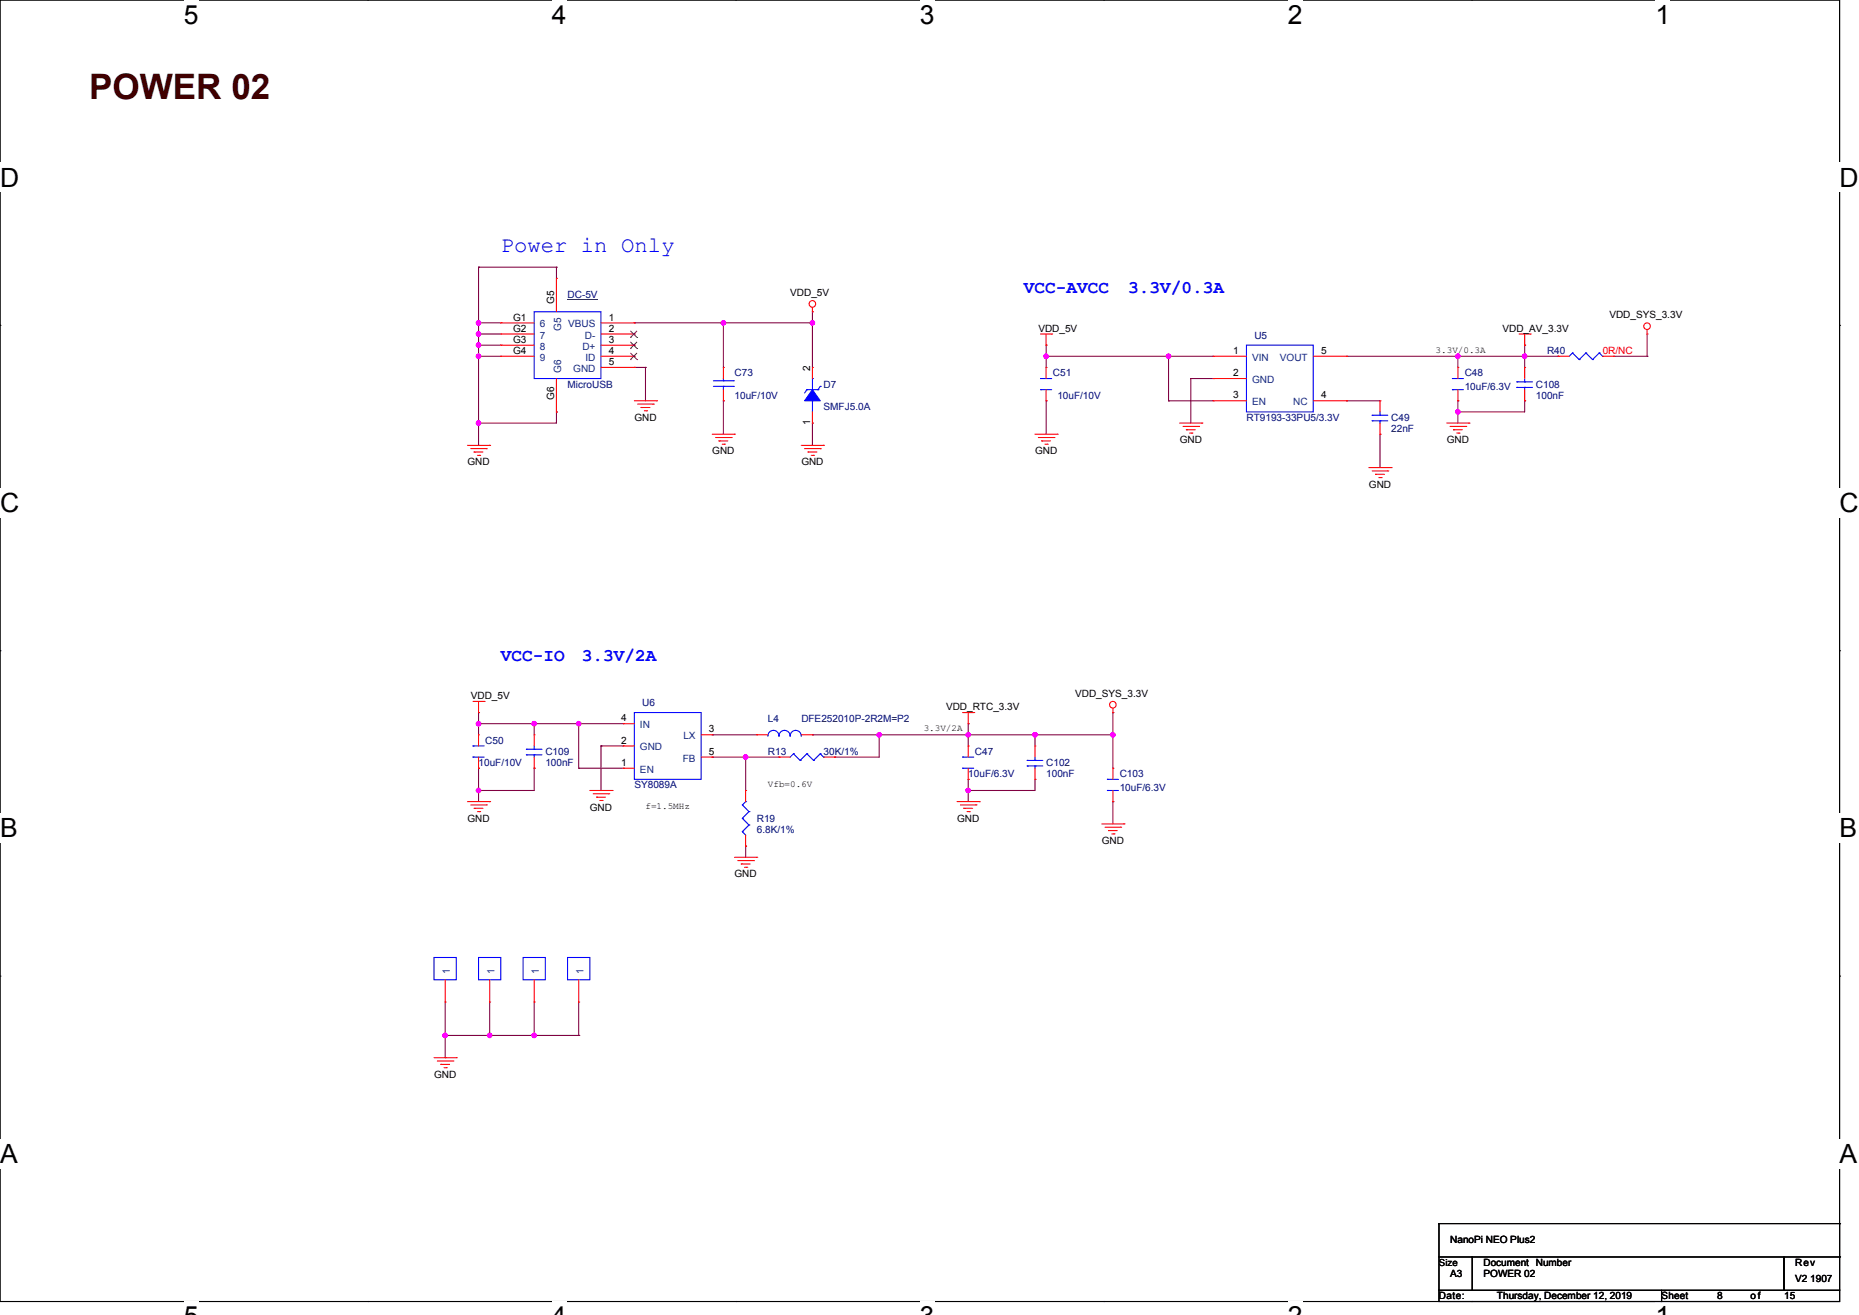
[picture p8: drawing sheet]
<svg xmlns="http://www.w3.org/2000/svg" width="297mm" height="210mm" viewBox="0 0 297 210" stroke-linecap="round" stroke-linejoin="round" font-family="sans-serif">
<path d="M0 0h293.9v207.8h-293.9z" fill="none" stroke="#000" stroke-width=".17"/>
<g fill="#fff">
<path d="M29.4 0h2.3v4.7h-2.3z"/>
<path d="M29.4 207.8h2.3v2.2h-2.3z"/>
</g>
<path d="M58.8 0h.1M58.8 207.8h.1" fill="none" stroke="#000" stroke-width=".17"/>
<g fill="#fff">
<path d="M88.2 0h2.3v4.7h-2.3z"/>
<path d="M88.2 207.8h2.3v2.2h-2.3z"/>
</g>
<path d="M117.6 0h.1M117.6 207.8h.1" fill="none" stroke="#000" stroke-width=".17"/>
<g fill="#fff">
<path d="M146.9 0h2.4v4.7h-2.4z"/>
<path d="M146.9 207.8h2.4v2.2h-2.4z"/>
</g>
<path d="M176.3 0h.1M176.3 207.8h.1" fill="none" stroke="#000" stroke-width=".17"/>
<g fill="#fff">
<path d="M205.7 0h2.4v4.7h-2.4z"/>
<path d="M205.7 207.8h2.4v2.2h-2.4z"/>
</g>
<path d="M235.1 0h.1M235.1 207.8h.1" fill="none" stroke="#000" stroke-width=".17"/>
<g fill="#fff">
<path d="M264.5 0h2.4v4.7h-2.4z"/>
<path d="M264.5 207.8h2.4v2.2h-2.4z"/>
<path d="M0 26h3.1v4.7h-3.1z"/>
<path d="M293.9 26h3.1v4.7h-3.1z"/>
<path d="M0 77.9h3.1v4.8h-3.1z"/>
<path d="M293.9 77.9h3.1v4.8h-3.1z"/>
</g>
<path d="M0 52h.1M293.9 52h.1" fill="none" stroke="#000" stroke-width=".17"/>
<g fill="#fff">
<path d="M0 129.9h2.8v4.7h-2.8z"/>
<path d="M293.9 129.9h2.8v4.7h-2.8z"/>
</g>
<path d="M0 103.9h.1M293.9 103.9h.1" fill="none" stroke="#000" stroke-width=".17"/>
<g fill="#fff">
<path d="M0 181.9h2.8v4.7h-2.8z"/>
<path d="M293.9 181.9h2.8v4.7h-2.8z"/>
</g>
<g fill="none" stroke="#000" stroke-width=".17">
<path d="M0 155.9h.1M293.9 155.9h.1M229.9 195.4h.1M229.9 195.4v5.3M229.9 195.4h64M293.9 195.4h.1M293.9 195.4v5.3M229.9 200.7h5.3v5.4h-5.3zM229.9 206.1h35.6v1.7h-35.6zM235.2 200.7h49.8v5.4h-49.8zM265.5 206.1h28.4v1.7h-28.4zM285 200.7h8.9v5.4h-8.9z"/>
<path d="M293.9 200.7h.1"/>
</g>
<g fill="none" stroke="#800040" stroke-width=".17">
<path d="M76.5 51.6h.1M76.5 53.3h.1M76.5 55.1h.1M76.5 56.9h.1M76.5 42.7h.1M76.5 51.6h3.5M76.5 42.7v28.4M76.5 53.3h3.5M76.5 55.1h3.5M76.5 56.9h3.5M76.5 42.7h12.4M88.9 42.7h.1"/>
<path d="M88.9 42.7v1.7M101.3 58.7h.1M101.3 51.6h.1M101.3 51.6h28.5M101.3 58.7h1.8M103.1 58.7h.1M103.1 58.7v5.3M115.6 51.6h.1M115.6 51.6v7.1M129.8 51.6h.1M129.8 49.8h.1M129.8 49.8v8.9"/>
<path d="M167.1 56.9h.1M167.1 55.1h.1M167.1 56.9h26.7M167.1 55.1v3.6M186.7 56.9h.1M186.7 56.9v7.1M215.1 56.9h.1M215.1 56.9h33.8M232.9 56.9h.1M232.9 56.9v1.8M243.6 56.9h.1M243.6 55.1h.1"/>
<path d="M243.6 55.1v3.6M248.9 56.9h.1M257.8 56.9h.1M257.8 56.9h5.3M263.1 56.9h.1M263.1 53.3v3.6M76.5 67.6h.1M88.9 65.8h.1M88.9 65.8v1.8h-12.4M115.6 64h.1M115.6 64v5.3M129.8 67.6h.1"/>
<path d="M129.8 67.6v3.5M167.1 64h.1M167.1 64v5.3M186.7 64h.1M186.7 64h7.1M190.2 60.5h.1M190.2 60.5v7.1M190.2 60.5h3.6M215.1 64h.1M215.1 64h5.4M220.5 69.3h.1M220.5 69.3v5.4"/>
<path d="M232.9 65.8h.1M232.9 64h.1M232.9 64v3.6M243.6 64h.1M243.6 64v1.8h-10.7M76.5 113.8h.1M76.5 115.6h.1M76.5 113.8v3.5M76.5 115.6h23.1M85.3 115.6h.1M85.3 115.6v1.7M92.5 115.6h.1"/>
<path d="M92.5 115.6v7.1M96 119.1h.1M96 119.1v7.1M96 119.1h3.6M113.8 117.3h.1M113.8 117.3h7.1M129.8 117.3h.1M129.8 117.3h48M140.5 117.3h.1M140.5 117.3v3.6h-7.2M154.7 117.3h.1M154.7 115.6h.1"/>
<path d="M154.7 115.6v3.5M165.4 117.3h.1M165.4 117.3v1.8M177.8 117.3h.1M177.8 113.8h.1M177.8 113.8v8.9M76.5 126.2h.1M76.5 122.7h.1M76.5 122.7v5.3M85.3 122.7h.1M85.3 122.7v3.5h-8.8M92.5 122.7h.1"/>
<path d="M92.5 122.7h7.1M113.8 120.9h.1M113.8 120.9h10.7M119.1 120.9h.1M119.1 135.1h.1M119.1 120.9v5.3M119.1 135.1v1.8M133.3 120.9h.1M154.7 126.2h.1M154.7 124.5h.1M154.7 124.5v3.5M165.4 124.5h.1"/>
<path d="M165.4 124.5v1.7h-10.7M177.8 128h.1M177.8 128v3.6M71.1 165.4h.1M71.1 168.9h.1M71.1 160v8.9M71.1 165.4h21.4M78.2 165.4h.1M78.2 160v5.4M85.3 165.4h.1M85.3 160v5.4M92.5 165.4h.1"/>
<path d="M92.5 160v5.4"/>
</g>
<g fill="#f0f" stroke="#f0f" stroke-width=".17">
<circle cx="76.4" cy="53.3" r=".35"/>
<circle cx="76.4" cy="51.6" r=".35"/>
<circle cx="76.4" cy="55.1" r=".35"/>
<circle cx="76.4" cy="67.6" r=".35"/>
<circle cx="76.4" cy="56.9" r=".35"/>
<circle cx="115.6" cy="51.6" r=".35"/>
<circle cx="129.8" cy="51.6" r=".35"/>
<circle cx="165.3" cy="117.3" r=".35"/>
<circle cx="154.7" cy="126.2" r=".35"/>
<circle cx="186.7" cy="56.9" r=".35"/>
<circle cx="167.1" cy="56.9" r=".35"/>
<circle cx="232.9" cy="65.8" r=".35"/>
<circle cx="154.7" cy="117.3" r=".35"/>
<circle cx="140.5" cy="117.3" r=".35"/>
<circle cx="119.1" cy="120.9" r=".35"/>
<circle cx="92.5" cy="115.6" r=".35"/>
<circle cx="85.3" cy="115.6" r=".35"/>
<circle cx="76.4" cy="115.6" r=".35"/>
<circle cx="76.4" cy="126.2" r=".35"/>
<circle cx="177.8" cy="117.3" r=".35"/>
<circle cx="243.6" cy="56.9" r=".35"/>
<circle cx="232.9" cy="56.9" r=".35"/>
<circle cx="71.1" cy="165.3" r=".35"/>
<circle cx="78.2" cy="165.3" r=".35"/>
<circle cx="85.3" cy="165.3" r=".35"/>
</g>
<g fill="none" stroke="#f00" stroke-width=".17">
<path d="M80 51.6h.1M80 53.3h.1M80 55.1h.1M80 56.9h.1M80 53.3h5.3M80 56.9h5.3M80 51.6h5.3M80 55.1h5.3M88.9 44.4h.1M88.9 44.4v5.4M96 53.3h5.3M96 56.9h5.3"/>
<path d="M96 51.6h5.3M96 55.1h5.3M96 58.7h5.3M101.3 51.6h.1M101.3 53.3h.1M101.3 55.1h.1M101.3 56.9h.1M101.3 58.7h.1M115.6 58.7h.1M115.6 58.7v1.8M129.8 49.8h.1M129.8 58.7h.1"/>
<path d="M129.8 49.1v.7M129.8 58.7v1.8M166.2 53.3h1.8M167.1 55.1h.1M167.1 58.7h.1M167.1 53.3v1.8M167.1 58.7v1.8M168 53.3h.1M193.8 56.9h.1M193.8 56.9h5.3M209.8 56.9h5.3M215.1 56.9h.1"/>
<path d="M232.9 58.7h.1M232.9 58.7v1.8M242.7 53.3h1.8M243.6 55.1h.1M243.6 58.7h.1M243.6 53.3v1.8M243.6 58.7v1.8M244.5 53.3h.1M248.9 56.9h.1M248.9 56.9h1.8M256 56.9h1.8M257.8 56.9h.1"/>
<path d="M263.1 53.3h.1M263.1 52.6v.7M74.7 71.1h3.5M75.2 71.6h2.5M75.7 72.2h.1M75.7 72.2h1.5M76.3 72.7h.3M76.6 72.7h.1M77.7 71.6h.1M78.2 71.1h.1M88.9 65.8h.1M88.9 60.5v5.3"/>
<path d="M101.3 64h3.6M101.9 64.5h2.5M102.4 65.1h.1M102.4 65.1h1.4M102.9 65.6h.4M103.3 65.6h.1M104.4 64.5h.1M104.9 64h.1M113.8 69.3h3.5M114.3 69.9h2.5M114.9 70.4h.1M114.9 70.4h1.4"/>
<path d="M115.4 70.9h.3M115.6 64h.1M115.6 62.2v1.8M115.7 70.9h.1M116.8 69.9h.1M117.3 69.3h.1M128 71.1h3.6M128.5 71.6h2.5M129.1 72.2h.1M129.1 72.2h1.4M129.6 72.7h.4M129.8 67.6h.1"/>
<path d="M129.8 65.8v1.8M130 72.7h.1M131 71.6h.1M131.6 71.1h.1M165.4 69.3h3.5M165.9 69.9h2.5M166.4 70.4h.1M166.4 70.4h1.4M167 70.9h.3M167.1 64h.1M167.1 62.2v1.8M167.3 70.9h.1"/>
<path d="M168.4 69.9h.1M168.9 69.3h.1M188.5 67.6h3.5M189 68.1h2.5M189.5 68.6h.1M189.5 68.6h1.5M190.1 69.2h.3M190.4 69.2h.1M191.5 68.1h.1M192 67.6h.1M193.8 60.5h.1M193.8 64h.1"/>
<path d="M193.8 64h5.3M193.8 60.5h5.3M209.8 64h5.3M215.1 64h.1M218.7 74.7h3.5M219.2 75.2h2.5M219.8 75.7h.1M219.8 75.7h1.4M220.3 76.3h.4M220.5 69.3h.1M220.5 64h.1M220.5 64v1.8"/>
<path d="M220.5 67.6v1.7M220.7 76.3h.1M221.7 75.2h.1M222.2 74.7h.1M231.1 67.6h3.6M231.7 68.1h2.5M232.2 68.6h.1M232.2 68.6h1.4M232.7 69.2h.4M232.9 64h.1M232.9 62.2v1.8M233.1 69.2h.1"/>
<path d="M234.2 68.1h.1M234.7 67.6h.1M243.6 64h.1M243.6 62.2v1.8M75.6 112h1.7M76.5 113.8h.1M76.5 117.3h.1M76.5 112v1.8M76.5 117.3v1.8M77.3 112h.1M85.3 117.3h.1M85.3 117.3v1.8"/>
<path d="M99.6 119.1h.1M99.6 115.6h.1M99.6 119.1h1.7M99.6 115.6h1.7M112 117.3h1.8M113.8 117.3h.1M120.9 117.3h.1M120.9 117.3h1.8M128 117.3h1.8M129.8 117.3h.1M153.8 113.8h1.8M154.7 115.6h.1"/>
<path d="M154.7 119.1h.1M154.7 113.8v1.8M154.7 119.1v1.8M155.6 113.8h.1M165.4 119.1h.1M165.4 119.1v1.8M177.8 113.8h.1M177.8 113.1v.7M74.7 128h3.5M75.2 128.5h2.5M75.7 129.1h.1M75.7 129.1h1.5"/>
<path d="M76.3 129.6h.3M76.5 122.7h.1M76.5 120.9v1.8M76.6 129.6h.1M77.7 128.5h.1M78.2 128h.1M85.3 122.7h.1M85.3 120.9v1.8M94.2 126.2h3.6M94.8 126.8h2.5M95.3 127.3h.1M95.3 127.3h1.4"/>
<path d="M95.8 127.8h.4M96.2 127.8h.1M97.3 126.8h.1M97.8 126.2h.1M99.6 122.7h.1M99.6 122.7h1.7M112 120.9h1.8M113.8 120.9h.1M117.3 136.9h3.6M117.9 137.4h2.5M118.4 138h.1M118.4 138h1.4"/>
<path d="M118.9 138.5h.4M119.1 135.1h.1M119.1 126.2h.1M119.1 126.2v1.8M119.1 133.3v1.8M119.3 138.5h.1M120.4 137.4h.1M120.9 136.9h.1M124.5 120.9h.1M124.5 120.9h1.7M131.6 120.9h1.7M133.3 120.9h.1"/>
<path d="M152.9 128h3.6M153.4 128.5h2.5M154 129.1h.1M154 129.1h1.4M154.5 129.6h.4M154.7 124.5h.1M154.7 122.7v1.8M154.9 129.6h.1M155.9 128.5h.1M156.5 128h.1M165.4 124.5h.1M165.4 122.7v1.8"/>
<path d="M176 131.6h3.6M176.6 132.1h2.4M177.1 132.6h.1M177.1 132.6h1.4M177.6 133.2h.4M177.8 122.7h.1M177.8 128h.1M177.8 122.7v1.8M177.8 126.2v1.8M178 133.2h.1M179 132.1h.1M179.6 131.6h.1"/>
<path d="M71.1 156.5v3.5M78.2 156.5v3.5M85.3 156.5v3.5M92.5 156.5v3.5M69.3 168.9h3.6M69.9 169.4h2.5M70.4 170h.1M70.4 170h1.4M70.9 170.5h.4M71.1 160h.1M71.3 170.5h.1M72.4 169.4h.1"/>
<path d="M72.9 168.9h.1M78.2 160h.1M85.3 160h.1M92.5 160h.1"/>
<circle cx="129.8" cy="48.5" r=".53"/>
<circle cx="263.1" cy="52.1" r=".53"/>
<circle cx="177.8" cy="112.5" r=".53"/>
</g>
<g fill="none" stroke="#00f" stroke-width=".17">
<path d="M85.3 49.8h10.7v10.7h-10.7zM199.1 55.1h10.7v10.7h-10.7zM251.2 56.4h.1M251.2 56.4l-.5 .5M251.2 56.4l1.1 1M252.3 57.4h.1M253.4 56.4h.1M253.4 56.4l-1.1 1M253.4 56.4l1 1M254.4 57.4h.1M255.5 56.4h.1M255.5 56.4l-1.1 1"/>
<path d="M255.5 56.4l.5 .5M256 56.9h.1M114 61.7h3.2M114 60.8h3.2M115.6 60.8h.1M115.6 61.7h.1M115.6 60.5v.3M115.6 61.7v.5M117.2 61.7h.1M117.2 60.8h.1M128.9 62.2h.1M128.9 62.2h1.8"/>
<path d="M128.9 62.2l-.4 .6M129.8 64h.1M129.8 60.5h.1M129.8 60.5v1.7M129.8 64v1.8M130.7 62.2h.1M131 61.7h.1M131 61.7l-.3 .5M166.2 60.5h.1M166.2 62.2h.1M166.2 60.5h1.8M166.2 62.2h1.8"/>
<path d="M219.2 66.3h.1M219.2 67.2h.1M219.2 66.3h2.5M219.2 67.2h2.5M220.5 67.2h.1M220.5 66.3h.1M220.5 65.8v.5M220.5 67.2v.4M232 60.5h.1M232 62.2h.1M232 60.5h1.8M232 62.2h1.8"/>
<path d="M242.3 61h.1M242.3 61.9h.1M242.3 61h2.5M242.3 61.9h2.5M243.6 61.9h.1M243.6 61h.1M243.6 60.5v.5M243.6 61.9v.3M75.6 119.1h.1M75.6 119.1h1.7M84.1 119.7h.1M84.1 119.7h2.5"/>
<path d="M85.3 119.7h.1M85.3 119.1v.6M101.3 113.8h10.7v10.7h-10.7zM122.7 117.5a.88 .88 0 0 1 .9-.9 .88 .88 0 0 1 .8 .9h.1a.88 .88 0 0 1 .9-.9h-.1a.88 .88 0 0 1 .9 .9M126.2 117.5a.88 .88 0 0 1 .9-.9 .88 .88 0 0 1 .9 .9M75.6 120.9h.1M75.6 120.9h1.7M84.1 120.5h.1M84.1 120.5h2.5M85.3 120.5h.1M85.3 120.5v.4M118.6 132.8h.1"/>
<path d="M118.6 130.7h.1M118.6 128.5h.1M118.6 132.8l.5 .5M118.6 130.7l1.1 1.1M118.6 128.5l1.1 1.1M119.1 128h.1M119.1 128l-.5 .5M119.7 131.8h.1M119.7 129.6h.1M119.7 131.8l-1.1 1M119.7 129.6l-1.1 1.1M126.8 120.4h.1"/>
<path d="M126.8 120.4l-.6 .5M126.8 120.4l1 1M127.8 121.4h.1M128.9 120.4h.1M128.9 120.4l-1.1 1M128.9 120.4l1.1 1M130 121.4h.1M131 120.4h.1M131 120.4l-1 1M131 120.4l.6 .5M131.6 120.9h.1M153.8 120.9h.1"/>
<path d="M153.8 122.7h.1M153.8 120.9h1.8M153.8 122.7h1.8M164.1 121.4h.1M164.1 122.3h.1M164.1 121.4h2.5M164.1 122.3h2.5M165.4 122.3h.1M165.4 121.4h.1M165.4 120.9v.5M165.4 122.3v.4M176.9 124.5h.1"/>
<path d="M176.9 126.2h.1M176.9 124.5h1.8M176.9 126.2h1.8M69.3 152.9h3.6v3.6h-3.6zM76.5 152.9h3.5v3.6h-3.5zM83.6 152.9h3.5v3.6h-3.5zM90.7 152.9h3.5v3.6h-3.5z"/>
</g>
<path d="M90.7 47.9h4.8" fill="none" stroke="#000080" stroke-width=".16"/>
<path d="M100.7 53.9h.1M100.7 55.7h.1M100.7 57.4h.1M100.7 52.8l1.1 1.1M100.7 54.6l1.1 1.1M100.7 56.4l1.1 1M101.8 53.9h.1M101.8 55.7h.1M101.8 57.4h.1M101.8 52.8l-1.1 1.1M101.8 54.6l-1.1 1.1M101.8 56.4l-1.1 1" fill="none" stroke="#804000" stroke-width=".16"/>
<path d="M129.8 62.2l1.2 1.8h-2.5z" fill-rule="evenodd" fill="#00f" stroke="#00f" stroke-width=".17"/>
<text font-size="5.6" fill="#400000" x="14.2" y="15.7">POWER 02</text>
<g font-size="4.2">
<text x="29.4" y="3.8">5</text>
<text x="88.2" y="3.8">4</text>
<text x="147" y="3.8">3</text>
<text x="205.7" y="3.8">2</text>
<text x="264.5" y="3.8">1</text>
<text x="0" y="29.8">D</text>
<text x="293.9" y="29.8">D</text>
<text x="0" y="81.8">C</text>
<text x="293.9" y="81.8">C</text>
<text x="0" y="133.7">B</text>
<text x="293.9" y="133.7">B</text>
<text x="0" y="185.7">A</text>
<text x="293.9" y="185.7">A</text>
</g>
<text font-size="3.5" fill="#00f" x="80" y="40.3">Power in Only</text>
<g font-size="2.8" fill="#00f">
<text x="163.6" y="46.8">VCC-AVCC</text>
<text x="180.2" y="46.8">3.3V/0.3A</text>
<text x="80" y="105.5">VCC-IO</text>
<text x="93" y="105.5">3.3V/2A</text>
</g>
<g font-size="1.6" fill="#000080">
<text x="90.7" y="47.7">DC-5V</text>
<text x="200.4" y="54.1">U5</text>
<text x="247.2" y="56.6">R40</text>
<text x="90.7" y="61.9">MicroUSB</text>
<text x="117.4" y="60.1">C73</text>
<text x="117.4" y="63.7">10uF/10V</text>
<text x="131.6" y="61.9">D7</text>
<text x="131.6" y="65.4">SMFJ5.0A</text>
<text x="168.2" y="60.1">C51</text>
<text x="168.9" y="63.7">10uF/10V</text>
<text x="234" y="60.1">C48</text>
<text x="234" y="62.3">10uF/6.3V</text>
<text x="245.4" y="61.9">C108</text>
<text x="245.4" y="63.7">100nF</text>
<text x="199.2" y="67.2">RT9193-33PU5/3.3V</text>
<text x="222.3" y="67.2">C49</text>
<text x="222.3" y="69">22nF</text>
<text x="102.6" y="112.7">U6</text>
<text x="77.5" y="118.8">C50</text>
<text x="122.7" y="115.2">L4</text>
<text x="128" y="115.2">DFE252010P-2R2M=P2</text>
<text x="76.5" y="122.3">10uF/10V</text>
<text x="87.1" y="120.6">C109</text>
<text x="87.1" y="122.3">100nF</text>
<text x="101.4" y="125.9">SY8089A</text>
<text x="122.7" y="120.6">R13</text>
<text x="131.6" y="120.6">30K/1%</text>
<text x="154.7" y="124.1">10uF/6.3V</text>
<text x="155.8" y="120.6">C47</text>
<text x="167.1" y="122.3">C102</text>
<text x="167.1" y="124.1">100nF</text>
<text x="178.9" y="124.1">C103</text>
<text x="120.9" y="131.2">R19</text>
<text x="178.9" y="126.3">10uF/6.3V</text>
<text x="120.9" y="133">6.8K/1%</text>
</g>
<g font-size="1.6">
<text x="126.2" y="47.3">VDD_5V</text>
<text x="82" y="51.2">G1</text>
<text x="82" y="53">G2</text>
<text x="88.5" y="48.5" transform="rotate(-90 88.5 48.5)">G5</text>
<text x="97.3" y="51.2">1</text>
<text x="97.3" y="53">2</text>
<text x="165.9" y="53">VDD_5V</text>
<text x="240" y="53">VDD_AV_3.3V</text>
<text x="257.1" y="50.9">VDD_SYS_3.3V</text>
<text x="82" y="54.7">G3</text>
<text x="82" y="56.5">G4</text>
<text x="97.3" y="54.7">3</text>
<text x="97.3" y="56.5">4</text>
<text x="97.3" y="58.3">5</text>
<text x="129.4" y="59.2" transform="rotate(-90 129.4 59.2)">2</text>
<text x="197" y="56.5">1</text>
<text x="211.1" y="56.5">5</text>
<text x="88.5" y="63.8" transform="rotate(-90 88.5 63.8)">G6</text>
<text x="197" y="60.1">2</text>
<text x="197" y="63.6">3</text>
<text x="211.1" y="63.6">4</text>
<text x="101.4" y="67.2">GND</text>
<text x="129.4" y="67.9" transform="rotate(-90 129.4 67.9)">1</text>
<text x="188.5" y="70.8">GND</text>
<text x="231.2" y="70.8">GND</text>
<text x="74.7" y="74.3">GND</text>
<text x="113.8" y="72.6">GND</text>
<text x="128" y="74.3">GND</text>
<text x="165.4" y="72.6">GND</text>
<text x="218.7" y="77.9">GND</text>
<text x="75.2" y="111.7">VDD_5V</text>
<text x="151.1" y="113.5">VDD_RTC_3.3V</text>
<text x="171.8" y="111.3">VDD_SYS_3.3V</text>
<text x="99.2" y="118.8">2</text>
<text x="99.2" y="115.2">4</text>
<text x="113.3" y="117">3</text>
<text x="99.2" y="122.3">1</text>
<text x="113.3" y="120.5">5</text>
<text x="74.7" y="131.2">GND</text>
<text x="94.2" y="129.5">GND</text>
<text x="152.9" y="131.2">GND</text>
<text x="176" y="134.8">GND</text>
<text x="117.4" y="140.1">GND</text>
<text x="69.3" y="172.1">GND</text>
<text x="231.7" y="198.4">NanoPi NEO Plus2</text>
<text x="231.7" y="204">A3</text>
<text x="237" y="202.2">Document Number</text>
<text x="237" y="204">POWER 02</text>
<text x="286.8" y="202.2">Rev</text>
<text x="229.9" y="207.5">Date:</text>
<text x="239.2" y="207.5">Thursday, December 12, 2019</text>
<text x="265.5" y="207.5">Sheet</text>
<text x="274.4" y="207.5">8</text>
<text x="279.7" y="207.5">of</text>
<text x="285" y="207.5">15</text>
<text x="286.8" y="204.7">V2 1907</text>
</g>
<g font-size="1.6" fill="#004080">
<text x="86.2" y="52.3">6</text>
<text x="89.6" y="52.8" transform="rotate(-90 89.6 52.8)">G5</text>
<text x="90.8" y="52.3">VBUS</text>
<text x="86.2" y="54.1">7</text>
<text x="86.2" y="55.8">8</text>
<text x="86.2" y="57.6">9</text>
<text x="89.6" y="59.6" transform="rotate(-90 89.6 59.6)">G6</text>
<text x="91.6" y="59.4">GND</text>
<text x="93" y="55.8">D+</text>
<text x="93.4" y="54.1">D-</text>
<text x="93.5" y="57.6">ID</text>
<text x="200" y="57.6">VIN</text>
<text x="204.5" y="57.6">VOUT</text>
<text x="200" y="61.2">GND</text>
<text x="200" y="64.7">EN</text>
<text x="206.6" y="64.7">NC</text>
<text x="102.2" y="119.8">GND</text>
<text x="102.2" y="116.3">IN</text>
<text x="109.2" y="118.1">LX</text>
<text x="102.2" y="123.4">EN</text>
<text x="109.1" y="121.6">FB</text>
<text x="71.9" y="155.6" transform="rotate(-90 71.9 155.6)">1</text>
<text x="79" y="155.6" transform="rotate(-90 79 155.6)">1</text>
<text x="86.1" y="155.6" transform="rotate(-90 86.1 155.6)">1</text>
<text x="93.2" y="155.6" transform="rotate(-90 93.2 155.6)">1</text>
</g>
<text font-size="1.6" fill="#f00" x="256.1" y="56.6">0R/NC</text>
<g font-size="1.5">
<text x="229.4" y="56.3">3.3V/0.3A</text>
<text x="147.6" y="116.7">3.3V/2A</text>
<text x="122.7" y="125.6">Vfb=0.6V</text>
<text x="103.1" y="129.2">f=1.5MHz</text>
<text x="229.9" y="202.1">Size</text>
</g>
</svg>
